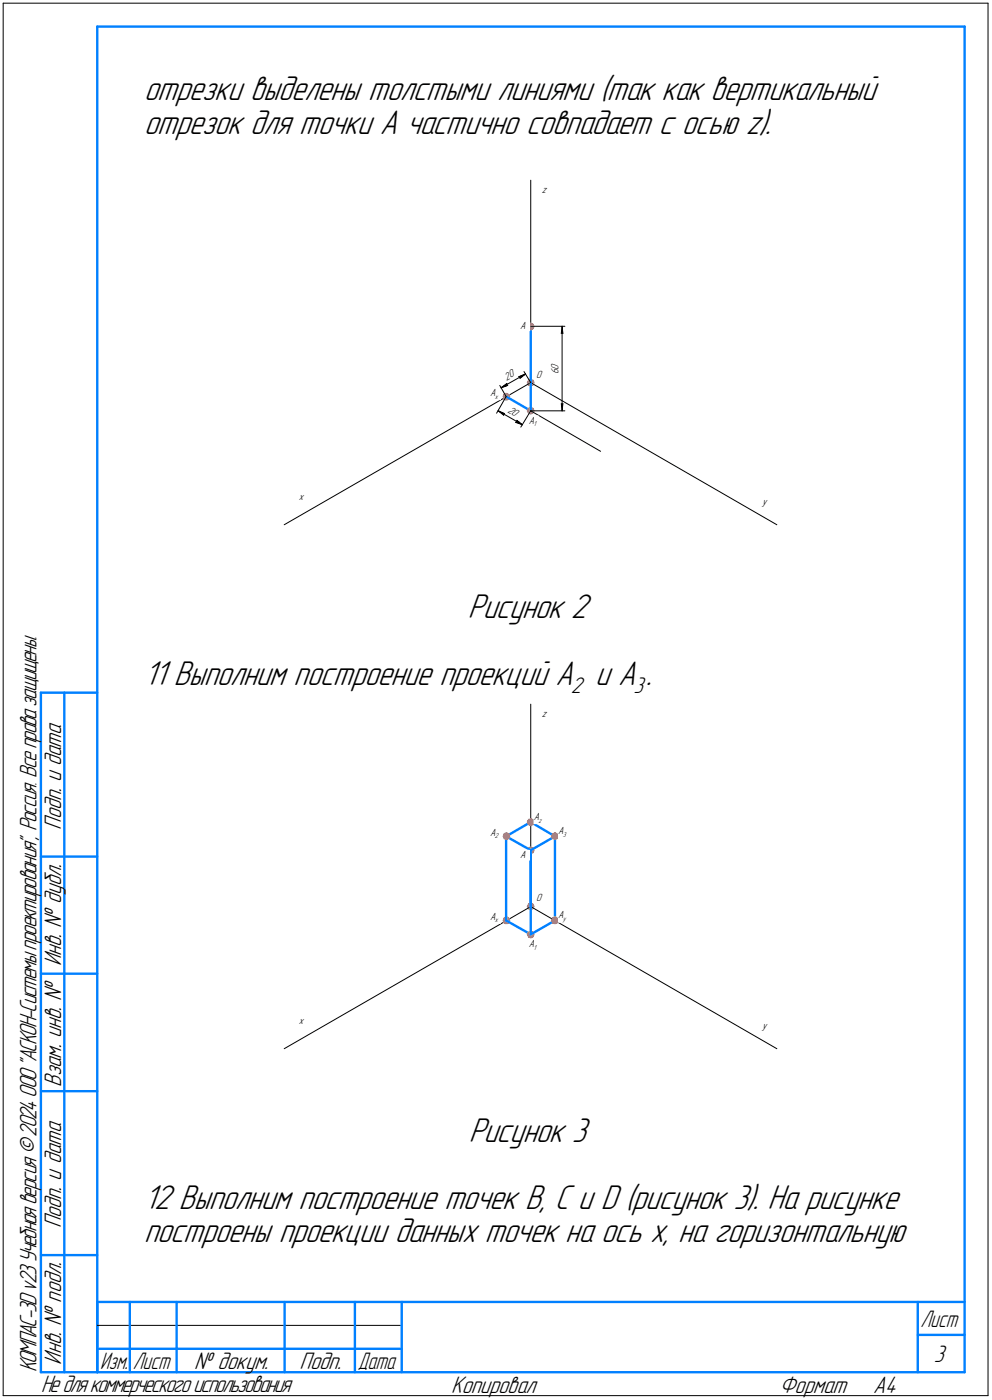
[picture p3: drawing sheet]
<svg xmlns="http://www.w3.org/2000/svg" width="212mm" height="299mm" viewBox="0 0 212 299" stroke-linecap="round" stroke-linejoin="round" font-family="sans-serif">
<g fill="none" stroke="#000" stroke-width=".21">
<path d="M.7 .7h210zM.7 .7v297zM210.7 .7v297zM113.2 38.4v43.2zM111.8 79.2l1.4 2.4zM113.2 69.6h7.3zM119.9 69.6l.2 1.5zM119.9 71l.2 .1zM119.9 71l-.2 .1zM119.9 69.6l-.2 1.5zM119.9 69.6v18zM106.3 87.6l1.3 .6z"/>
<path d="M106.3 87.6l1.1 1zM106.3 87.6l5.1 3zM106.6 82.2l1.3 2.4zM106.8 82.7l1.3-.9zM106.8 82.7l1.5-.5zM106.8 82.7l5.3-2.9zM107.4 88.3l.2-.1zM107.4 88.3v.3zM107.9 84.6l-2 3.5zM108 82l.3 .2zM108.1 81.8l-.1 .2zM110 90.1l1.4 .5z"/>
<path d="M110 90.1l.2-.2zM110.2 89.7v.2zM110.2 89.7l1.2 .9zM110.7 80.3l.2 .1zM110.7 80.3l1.4-.5zM110.9 80.7l1.2-.9zM110.9 80.4v.3zM113.2 81.6l52.5 30.3zM113.2 87.6l14.9 8.7zM113.2 87.6l-2.1 3.5zM113.2 87.6h7.3zM119.7 86.1l.2 1.5z"/>
<path d="M119.7 86.1l.2 .2zM119.9 86.3l.2-.2zM120.1 86.1l-.2 1.5zM60.6 111.9l52.6-30.3zM113.2 150.2v43.2zM113.2 193.4l52.5 30.3zM60.6 223.7l52.6-30.3zM.7 297.7h210zM20.7 282.7h65z"/>
</g>
<g fill="none" stroke="#0080ff" stroke-width=".51">
<path d="M20.7 5.7h185zM20.7 5.7v287zM205.7 5.7v287zM113.2 69.6v18zM107.9 84.6l5.3 3zM8.7 147.7v145zM8.7 147.7h12zM13.7 147.7v145zM107.9 178.4v17.9zM107.9 178.4l5.3 3zM107.9 178.4l5.3-3.1zM113.2 175.3l5.2 3.1z"/>
<path d="M118.4 178.4v17.9zM8.7 182.7h12zM107.9 196.3l5.3 3zM113.2 181.4v17.9zM113.2 199.3l5.2-3zM113.2 181.4v12zM113.2 181.4l5.2-3zM8.7 207.7h12zM8.7 232.7h12zM8.7 267.7h12zM20.7 277.7h185zM20.7 277.7v15z"/>
<path d="M27.7 277.7v15zM37.7 277.7v15zM60.7 277.7v15zM75.7 277.7v15zM85.7 277.7v15zM195.7 277.7v15zM8.7 292.7h12zM20.7 292.7h185zM20.7 287.7h7zM27.7 287.7h10zM37.7 287.7h23zM60.7 287.7h15z"/>
<path d="M75.7 287.7h10zM195.7 284.7h10z"/>
</g>
<g fill="#ff8080" stroke="#ff8080" stroke-width=".21">
<path d="M112.9 80.9h.6zM112.6 81h1.1zM112.6 81.1h1.2zM112.6 81.2h1.2zM112.5 81.3h1.4zM112.5 81.4h1.4zM112.4 81.4h1.6zM112.4 81.5h1.6zM112.4 81.6h1.6zM112.4 81.7h1.6zM112.4 81.8h1.6zM112.5 81.9h1.4zM112.5 82h1.4zM112.6 82h1.2zM112.6 82.1h1.2zM112.6 82.2h1.1zM112.9 82.3h.6z"/>
<path d="M107.8 83.9h.4zM107.6 84h.8zM107.4 84.1h1.1zM107.4 84.2h1.2zM107.4 84.2h1.2zM107.3 84.3h1.4zM107.3 84.4h1.4zM107.3 84.5h1.5zM107.2 84.6h1.6zM107.3 84.7h1.5zM107.3 84.8h1.5zM107.3 84.8h1.4zM107.4 84.9h1.3zM107.4 85h1.2zM107.4 85.1h1.2zM107.4 85.2h1.1zM107.6 85.3h.8zM107.8 85.3h.4z"/>
<path d="M113 86.9h.4zM112.9 87h.6zM112.6 87h1.1zM112.6 87.1h1.2zM112.6 87.2h1.2zM112.5 87.3h1.4zM112.5 87.4h1.4zM112.4 87.5h1.6zM112.4 87.5h1.6zM112.4 87.6h1.6zM112.4 87.7h1.6zM112.4 87.8h1.5zM112.5 87.9h1.4zM112.5 88h1.3zM112.6 88.1h1.2zM112.6 88.1h1.1zM112.9 88.2h.6zM113 88.3h.4z"/>
<path d="M113 68.9h.4zM112.9 69h.6zM112.6 69.1h1.1zM112.6 69.2h1.2zM112.5 69.3h1.3zM112.5 69.3h1.4zM112.4 69.4h1.5zM112.4 69.5h1.6zM112.4 69.6h1.6zM112.4 69.7h1.6zM112.4 69.8h1.6zM112.5 69.8h1.4zM112.5 69.9h1.4zM112.6 70h1.2zM112.6 70.1h1.2zM112.6 70.2h1.1zM112.9 70.3h.6zM113 70.4h.4z"/>
<path d="M113 192.6h.4zM112.9 192.7h.6zM112.6 192.8h1.1zM112.6 192.9h1.2zM112.6 193h1.2zM112.5 193h1.4zM112.5 193.1h1.4zM112.4 193.2h1.6zM112.4 193.3h1.6zM112.4 193.4h1.6zM112.4 193.5h1.6zM112.4 193.5h1.5zM112.5 193.6h1.4zM112.5 193.7h1.3zM112.6 193.8h1.2zM112.6 193.9h1.1zM112.9 194h.6zM113 194.1h.4z"/>
<path d="M107.8 195.6h.4zM107.6 195.7h.8zM107.4 195.7h1.1zM107.4 195.8h1.2zM107.4 195.9h1.2zM107.4 196h1.3zM107.4 196.1h1.3zM107.3 196.2h1.5zM107.3 196.3h1.5zM107.2 196.3h1.6zM107.3 196.4h1.5zM107.3 196.5h1.5zM107.4 196.6h1.3zM107.4 196.7h1.3zM107.4 196.8h1.2zM107.4 196.8h1.2zM107.4 196.9h1.1zM107.7 197h.6z"/>
<path d="M113 198.6h.4zM112.9 198.7h.6zM112.6 198.8h1.1zM112.6 198.9h1.2zM112.5 199h1.3zM112.5 199.1h1.4zM112.4 199.1h1.5zM112.4 199.2h1.6zM112.4 199.3h1.6zM112.4 199.4h1.6zM112.4 199.5h1.6zM112.5 199.6h1.4zM112.5 199.6h1.4zM112.6 199.7h1.2zM112.6 199.8h1.2zM112.6 199.9h1.1zM112.9 200h.6zM113 200.1h.4z"/>
<path d="M112.9 180.7h.6zM112.6 180.8h1.1zM112.6 180.8h1.2zM112.6 180.9h1.2zM112.5 181h1.4zM112.5 181.1h1.4zM112.4 181.2h1.6zM112.4 181.3h1.6zM112.4 181.4h1.6zM112.4 181.4h1.6zM112.4 181.5h1.6zM112.5 181.6h1.4zM112.5 181.7h1.4zM112.6 181.8h1.2zM112.6 181.9h1.2zM112.6 181.9h1.1zM112.9 182h.6z"/>
<path d="M112.9 174.7h.6zM112.6 174.8h1.1zM112.6 174.8h1.2zM112.6 174.9h1.2zM112.5 175h1.4zM112.5 175.1h1.4zM112.4 175.2h1.6zM112.4 175.3h1.6zM112.4 175.3h1.6zM112.4 175.4h1.6zM112.4 175.5h1.6zM112.5 175.6h1.4zM112.5 175.7h1.4zM112.6 175.8h1.2zM112.6 175.9h1.2zM112.6 175.9h1.1zM112.9 176h.6zM113 176.1h.4z"/>
<path d="M107.8 177.6h.4zM107.6 177.7h.8zM107.4 177.8h1.1zM107.4 177.9h1.2zM107.4 178h1.2zM107.4 178.1h1.3zM107.4 178.1h1.3zM107.3 178.2h1.5zM107.3 178.3h1.5zM107.2 178.4h1.6zM107.3 178.5h1.5zM107.3 178.6h1.4zM107.4 178.6h1.3zM107.4 178.7h1.2zM107.4 178.8h1.2zM107.4 178.9h1.1zM107.6 179h.8zM107.8 179.1h.4z"/>
<path d="M118.2 177.6h.3zM118 177.7h.7zM117.8 177.8h1.1zM117.8 177.9h1.2zM117.8 178h1.2zM117.7 178.1h1.3zM117.7 178.1h1.3zM117.6 178.2h1.5zM117.6 178.3h1.5zM117.5 178.4h1.6zM117.6 178.5h1.5zM117.6 178.6h1.4zM117.7 178.6h1.3zM117.7 178.7h1.3zM117.8 178.8h1.2zM117.8 178.9h1.1zM118 179h.7zM118.2 179.1h.3z"/>
<path d="M118.2 195.6h.3zM118 195.7h.7zM117.8 195.7h1.1zM117.8 195.8h1.2zM117.8 195.9h1.2zM117.7 196h1.3zM117.7 196.1h1.3zM117.6 196.2h1.5zM117.6 196.3h1.5zM117.5 196.3h1.6zM117.6 196.4h1.5zM117.6 196.5h1.5zM117.7 196.6h1.3zM117.7 196.7h1.3zM117.8 196.8h1.2zM117.8 196.8h1.2zM117.8 196.9h1.1zM118.1 197h.5z"/>
</g>
<g fill="#fff" stroke="#fff" stroke-width=".21">
<path d="M114.4 78.8h1.4zM114.4 78.9h1.4zM114.4 79h1.4zM114.4 79.1h1.4zM114.4 79.2h1.4zM114.4 79.2h1.4zM114.4 79.3h1.4zM114.4 79.4h1.4zM114.4 79.5h1.4zM114.4 79.6h1.4zM114.4 79.7h1.4zM114.4 79.8h1.4zM114.4 79.8h1.4zM114.4 79.9h1.4zM114.4 80h1.4zM114.4 80.1h1.4zM114.4 80.2h1.4zM114.4 80.3h1.4zM114.4 80.3h1.4zM114.4 80.4h1.4zM114.4 80.5h1.4zM114.4 80.6h1.4zM114.4 80.7h1.4zM114.4 80.8h1.4zM114.4 80.9h1.4zM114.4 80.9h1.4z"/>
<path d="M63.7 104.9h1.4zM63.7 105h1.4zM63.7 105.1h1.4zM63.7 105.2h1.4zM63.7 105.2h1.4zM63.7 105.3h1.4zM63.7 105.4h1.4zM63.7 105.5h1.4zM63.7 105.6h1.4zM63.7 105.7h1.4zM63.7 105.7h1.4zM63.7 105.8h1.4zM63.7 105.9h1.4zM63.7 106h1.4zM63.7 106.1h1.4zM63.7 106.2h1.4zM63.7 106.3h1.4zM63.7 106.3h1.4zM63.7 106.4h1.4zM63.7 106.5h1.4zM63.7 106.6h1.4zM63.7 106.7h1.4zM63.7 106.8h1.4zM63.7 106.8h1.4zM63.7 106.9h1.4zM63.7 107h1.4z"/>
<path d="M115.6 39.5h1.3zM115.6 39.5h1.3zM115.6 39.6h1.3zM115.6 39.7h1.3zM115.6 39.8h1.3zM115.6 39.9h1.3zM115.6 40h1.3zM115.6 40h1.3zM115.6 40.1h1.3zM115.6 40.2h1.3zM115.6 40.3h1.3zM115.6 40.4h1.3zM115.6 40.5h1.3zM115.6 40.6h1.3zM115.6 40.6h1.3zM115.6 40.7h1.3zM115.6 40.8h1.3zM115.6 40.9h1.3zM115.6 41h1.3zM115.6 41.1h1.3zM115.6 41.1h1.3zM115.6 41.2h1.3zM115.6 41.3h1.3zM115.6 41.4h1.3zM115.6 41.5h1.3z"/>
<path d="M162.6 106.2h1.8zM162.6 106.3h1.8zM162.6 106.3h1.8zM162.6 106.4h1.8zM162.6 106.5h1.8zM162.6 106.6h1.8zM162.6 106.7h1.8zM162.6 106.8h1.8zM162.6 106.8h1.8zM162.6 106.9h1.8zM162.6 107h1.8zM162.6 107.1h1.8zM162.6 107.2h1.8zM162.6 107.3h1.8zM162.6 107.4h1.8zM162.6 107.4h1.8zM162.6 107.5h1.8zM162.6 107.6h1.8zM162.6 107.7h1.8zM162.6 107.8h1.8zM162.6 107.9h1.8zM162.6 107.9h1.8zM162.6 108h1.8zM162.6 108.1h1.8zM162.6 108.2h1.8z"/>
<path d="M104.6 82.8h2.2zM104.6 82.9h2.2zM104.6 83h2.2zM104.6 83.1h2.2zM104.6 83.1h2.2zM104.6 83.2h2.2zM104.6 83.3h2.2zM104.6 83.4h2.2zM104.6 83.5h2.2zM104.6 83.6h2.2zM104.6 83.7h2.2zM104.6 83.7h2.2zM104.6 83.8h2.2zM104.6 83.9h2.2zM104.6 84h2.2zM104.6 84.1h2.2zM104.6 84.2h2.2zM104.6 84.2h2.2zM104.6 84.3h2.2zM104.6 84.4h2.2zM104.6 84.5h2.2zM104.6 84.6h2.2zM104.6 84.7h2.2zM104.6 84.8h2.2zM104.6 84.8h2.2zM104.6 84.9h2.2zM104.6 85h2.2zM104.6 85.1h2.2zM104.6 85.2h2.2zM104.6 85.3h2.2z"/>
<path d="M112.8 88.7h2.1zM112.8 88.8h2.1zM112.8 88.9h2.1zM112.8 89h2.1zM112.8 89.1h2.1zM112.8 89.2h2.1zM112.8 89.2h2.1zM112.8 89.3h2.1zM112.8 89.4h2.1zM112.8 89.5h2.1zM112.8 89.6h2.1zM112.8 89.7h2.1zM112.8 89.7h2.1zM112.8 89.8h2.1zM112.8 89.9h2.1zM112.8 90h2.1zM112.8 90.1h2.1zM112.8 90.2h2.1zM112.8 90.3h2.1zM112.8 90.3h2.1zM112.8 90.4h2.1zM112.8 90.5h2.1zM112.8 90.6h2.1zM112.8 90.7h2.1zM112.8 90.8h2.1zM112.8 90.8h2.1zM112.8 90.9h2.1zM112.8 91h2.1zM112.8 91.1h2.1z"/>
<path d="M110.9 68.5h2zM110.9 68.6h2zM110.9 68.7h2zM110.9 68.7h2zM110.9 68.8h2zM110.9 68.9h2zM110.9 69h2zM110.9 69.1h2zM110.9 69.2h2zM110.9 69.3h2zM110.9 69.3h2zM110.9 69.4h2zM110.9 69.5h2zM110.9 69.6h2zM110.9 69.7h2zM110.9 69.8h2zM110.9 69.8h2zM110.9 69.9h2zM110.9 70h2zM110.9 70.1h2zM110.9 70.2h2zM110.9 70.3h2zM110.9 70.4h2zM110.9 70.4h2zM110.9 70.5h2z"/>
<path d="M109 86.4h.1zM108.9 86.5h.4zM108.9 86.6h.5zM108.8 86.7h.8zM108.8 86.8h.9zM108.7 86.9h1.1zM108.7 87h1.3zM108.6 87h1.6zM108.6 87.1h1.6zM108.5 87.2h1.9zM108.5 87.3h2.1zM108.5 87.4h2.2zM108.4 87.5h2.4zM108.4 87.5h2.6zM108.3 87.6h2.8zM108.3 87.7h2.8zM108.2 87.8h2.8zM108.2 87.9h2.8zM108.1 88h2.8zM108.1 88.1h2.8zM108 88.1h2.8zM107.9 88.2h2.9zM108.1 88.3h2.6zM108.3 88.4h2.4zM108.4 88.5h2.3zM108.5 88.6h2.1zM108.7 88.6h1.9zM108.8 88.7h1.7zM109 88.8h1.5zM109.1 88.9h1.3zM109.2 89h1.2zM109.4 89.1h.9zM109.6 89.2h.7zM109.6 89.2h.6zM109.8 89.3h.4zM110 89.4h.2z"/>
<path d="M106.3 87.7h.5zM106.4 87.8h.6zM106.5 87.9h.8zM106.6 88h.8zM106.6 88.1h1.1zM106.8 88.1h1.1zM106.8 88.2h1.1zM106.9 88.3h.9zM107 88.4h.8zM107.2 88.5h.5zM107.3 88.6h.3zM107.4 88.6h.1z"/>
<path d="M110.2 89.6h.1zM110.1 89.7h.3zM110.1 89.7h.5zM110 89.8h.7zM110 89.9h.7zM109.9 90h1zM109.8 90.1h1.2zM110.1 90.2h1zM110.2 90.3h1zM110.5 90.3h.8zM110.7 90.4h.6zM110.8 90.5h.6z"/>
<path d="M109.2 78.6h.2zM109.1 78.7h.4zM108.9 78.7h.6zM108.8 78.8h.8zM108.6 78.9h1zM108.5 79h1.1zM108.4 79.1h1.3zM108.2 79.2h1.5zM108 79.2h1.8zM107.9 79.3h1.9zM107.8 79.4h2.1zM107.6 79.5h2.4zM107.5 79.6h2.5zM107.4 79.7h2.7zM107.2 79.8h2.9zM107.3 79.8h2.9zM107.4 79.9h2.8zM107.4 80h2.8zM107.4 80.1h2.9zM107.4 80.2h2.9zM107.5 80.3h2.9zM107.6 80.3h2.8zM107.6 80.4h2.7zM107.7 80.5h2.5zM107.7 80.6h2.3zM107.8 80.7h2.1zM107.9 80.8h1.8zM107.9 80.9h1.7zM107.9 80.9h1.6zM107.9 81h1.4zM108 81.1h1.1zM108.1 81.2h1zM108.1 81.3h.8zM108.2 81.4h.5zM108.2 81.4h.4zM108.3 81.5h.2z"/>
<path d="M108 81.7h.2zM107.9 81.8h.3zM107.9 81.9h.4zM107.7 82h.6zM107.6 82h.8zM107.5 82.1h1zM107.4 82.2h1.1zM107.3 82.3h1zM107.2 82.4h.9zM107.1 82.5h.8zM107 82.5h.7zM106.9 82.6h.5z"/>
<path d="M111.5 79.8h.6zM111.3 79.9h.7zM111.2 80h.7zM110.9 80.1h.9zM110.7 80.2h1.1zM110.5 80.3h1.2zM110.6 80.3h1zM110.6 80.4h.8zM110.7 80.5h.6zM110.7 80.6h.6zM110.7 80.7h.4zM110.8 80.8h.2z"/>
<path d="M117.4 77.4h2.1zM117.4 77.5h2.1zM117.4 77.6h2.1zM117.4 77.6h2.1zM117.4 77.7h2.1zM117.4 77.8h2.1zM117.4 77.9h2.1zM117.4 78h2.1zM117.4 78.1h2.1zM117.4 78.1h2.1zM117.4 78.2h2.1zM117.4 78.3h2.1zM117.4 78.4h2.1zM117.4 78.5h2.1zM117.4 78.6h2.1zM117.4 78.7h2.1zM117.4 78.7h2.1zM117.4 78.8h2.1zM117.4 78.9h2.1zM117.4 79h2.1zM117.4 79.1h2.1zM117.4 79.2h2.1zM117.4 79.2h2.1zM117.4 79.3h2.1zM117.4 79.4h2.1zM117.4 79.5h2.1zM117.4 79.6h2.1zM117.4 79.7h2.1zM117.4 79.8h2.1z"/>
<path d="M119.8 69.8h.3zM119.8 69.9h.3zM119.7 70h.4zM119.7 70.1h.4zM119.6 70.2h.5zM119.6 70.3h.6zM119.6 70.4h.6zM119.6 70.4h.6zM119.6 70.5h.6zM119.6 70.6h.6zM119.6 70.7h.6zM119.6 70.8h.6zM119.6 70.9h.6zM119.6 71h.6zM119.6 71h.6zM119.6 71.1h.6zM119.6 71.2h.6z"/>
<path d="M119.5 85.9h.7zM119.6 86h.6zM119.6 86.1h.6zM119.6 86.2h.6zM119.6 86.3h.6zM119.6 86.4h.6zM119.6 86.4h.6zM119.6 86.5h.6zM119.6 86.6h.6zM119.6 86.7h.6zM119.6 86.8h.6zM119.6 86.9h.6zM119.6 87h.6zM119.6 87h.5zM119.7 87.1h.4zM119.7 87.2h.4zM119.8 87.3h.3zM119.8 87.4h.3z"/>
<path d="M114.4 190.6h1.4zM114.4 190.7h1.4zM114.4 190.8h1.4zM114.4 190.8h1.4zM114.4 190.9h1.4zM114.4 191h1.4zM114.4 191.1h1.4zM114.4 191.2h1.4zM114.4 191.3h1.4zM114.4 191.3h1.4zM114.4 191.4h1.4zM114.4 191.5h1.4zM114.4 191.6h1.4zM114.4 191.7h1.4zM114.4 191.8h1.4zM114.4 191.9h1.4zM114.4 191.9h1.4zM114.4 192h1.4zM114.4 192.1h1.4zM114.4 192.2h1.4zM114.4 192.3h1.4zM114.4 192.4h1.4zM114.4 192.4h1.4zM114.4 192.5h1.4zM114.4 192.6h1.4z"/>
<path d="M63.8 216.7h1.3zM63.8 216.7h1.3zM63.8 216.8h1.3zM63.8 216.9h1.3zM63.8 217h1.3zM63.8 217.1h1.3zM63.8 217.2h1.3zM63.8 217.3h1.3zM63.8 217.3h1.3zM63.8 217.4h1.3zM63.8 217.5h1.3zM63.8 217.6h1.3zM63.8 217.7h1.3zM63.8 217.8h1.3zM63.8 217.8h1.3zM63.8 217.9h1.3zM63.8 218h1.3zM63.8 218.1h1.3zM63.8 218.2h1.3zM63.8 218.3h1.3zM63.8 218.4h1.3zM63.8 218.4h1.3zM63.8 218.5h1.3zM63.8 218.6h1.3zM63.8 218.7h1.3z"/>
<path d="M115.6 151.1h1.3zM115.6 151.2h1.3zM115.6 151.3h1.3zM115.6 151.4h1.3zM115.6 151.5h1.3zM115.6 151.6h1.3zM115.6 151.6h1.3zM115.6 151.7h1.3zM115.6 151.8h1.3zM115.6 151.9h1.3zM115.6 152h1.3zM115.6 152.1h1.3zM115.6 152.1h1.3zM115.6 152.2h1.3zM115.6 152.3h1.3zM115.6 152.4h1.3zM115.6 152.5h1.3zM115.6 152.6h1.3zM115.6 152.7h1.3zM115.6 152.7h1.3zM115.6 152.8h1.3zM115.6 152.9h1.3zM115.6 153h1.3zM115.6 153.1h1.3zM115.6 153.2h1.3zM115.6 153.2h1.3z"/>
<path d="M162.6 217.8h1.7zM162.6 217.9h1.7zM162.6 218h1.7zM162.6 218.1h1.7zM162.6 218.2h1.7zM162.6 218.3h1.7zM162.6 218.4h1.7zM162.6 218.4h1.7zM162.6 218.5h1.7zM162.6 218.6h1.7zM162.6 218.7h1.7zM162.6 218.8h1.7zM162.6 218.9h1.7zM162.6 218.9h1.7zM162.6 219h1.7zM162.6 219.1h1.7zM162.6 219.2h1.7zM162.6 219.3h1.7zM162.6 219.4h1.7zM162.6 219.5h1.7zM162.6 219.5h1.7zM162.6 219.6h1.7zM162.6 219.7h1.7zM162.6 219.8h1.7zM162.6 219.9h1.7zM162.6 220h1.7z"/>
<path d="M104.6 194.5h2.2zM104.6 194.6h2.2zM104.6 194.6h2.2zM104.6 194.7h2.2zM104.6 194.8h2.2zM104.6 194.9h2.2zM104.6 195h2.2zM104.6 195.1h2.2zM104.6 195.2h2.2zM104.6 195.2h2.2zM104.6 195.3h2.2zM104.6 195.4h2.2zM104.6 195.5h2.2zM104.6 195.6h2.2zM104.6 195.7h2.2zM104.6 195.7h2.2zM104.6 195.8h2.2zM104.6 195.9h2.2zM104.6 196h2.2zM104.6 196.1h2.2zM104.6 196.2h2.2zM104.6 196.3h2.2zM104.6 196.3h2.2zM104.6 196.4h2.2zM104.6 196.5h2.2zM104.6 196.6h2.2zM104.6 196.7h2.2zM104.6 196.8h2.2zM104.6 196.8h2.2zM104.6 196.9h2.2z"/>
<path d="M112.8 200.4h2.1zM112.8 200.5h2.1zM112.8 200.6h2.1zM112.8 200.7h2.1zM112.8 200.7h2.1zM112.8 200.8h2.1zM112.8 200.9h2.1zM112.8 201h2.1zM112.8 201.1h2.1zM112.8 201.2h2.1zM112.8 201.3h2.1zM112.8 201.3h2.1zM112.8 201.4h2.1zM112.8 201.5h2.1zM112.8 201.6h2.1zM112.8 201.7h2.1zM112.8 201.8h2.1zM112.8 201.8h2.1zM112.8 201.9h2.1zM112.8 202h2.1zM112.8 202.1h2.1zM112.8 202.2h2.1zM112.8 202.3h2.1zM112.8 202.4h2.1zM112.8 202.4h2.1zM112.8 202.5h2.1zM112.8 202.6h2.1zM112.8 202.7h2.1zM112.8 202.8h2.1zM112.8 202.9h2.1z"/>
<path d="M110.9 181.4h2zM110.9 181.4h2zM110.9 181.5h2zM110.9 181.6h2zM110.9 181.7h2zM110.9 181.8h2zM110.9 181.9h2zM110.9 181.9h2zM110.9 182h2zM110.9 182.1h2zM110.9 182.2h2zM110.9 182.3h2zM110.9 182.4h2zM110.9 182.5h2zM110.9 182.5h2zM110.9 182.6h2zM110.9 182.7h2zM110.9 182.8h2zM110.9 182.9h2zM110.9 183h2zM110.9 183h2zM110.9 183.1h2zM110.9 183.2h2zM110.9 183.3h2zM110.9 183.4h2zM110.9 183.5h2z"/>
<path d="M119 194.2h2.2zM119 194.3h2.2zM119 194.4h2.2zM119 194.5h2.2zM119 194.6h2.2zM119 194.6h2.2zM119 194.7h2.2zM119 194.8h2.2zM119 194.9h2.2zM119 195h2.2zM119 195.1h2.2zM119 195.2h2.2zM119 195.2h2.2zM119 195.3h2.2zM119 195.4h2.2zM119 195.5h2.2zM119 195.6h2.2zM119 195.7h2.2zM119 195.7h2.2zM119 195.8h2.2zM119 195.9h2.2zM119 196h2.2zM119 196.1h2.2zM119 196.2h2.2zM119 196.3h2.2zM119 196.3h2.2zM119 196.4h2.2zM119 196.5h2.2zM119 196.6h2.2zM119 196.7h2.2z"/>
<path d="M113.9 173.2h2.2zM113.9 173.3h2.2zM113.9 173.4h2.2zM113.9 173.5h2.2zM113.9 173.6h2.2zM113.9 173.7h2.2zM113.9 173.7h2.2zM113.9 173.8h2.2zM113.9 173.9h2.2zM113.9 174h2.2zM113.9 174.1h2.2zM113.9 174.2h2.2zM113.9 174.2h2.2zM113.9 174.3h2.2zM113.9 174.4h2.2zM113.9 174.5h2.2zM113.9 174.6h2.2zM113.9 174.7h2.2zM113.9 174.8h2.2zM113.9 174.8h2.2zM113.9 174.9h2.2zM113.9 175h2.2zM113.9 175.1h2.2zM113.9 175.2h2.2zM113.9 175.3h2.2zM113.9 175.3h2.2zM113.9 175.4h2.2zM113.9 175.5h2.2zM113.9 175.6h2.2zM113.9 175.7h2.2z"/>
<path d="M104.6 176.5h2.2zM104.6 176.6h2.2zM104.6 176.7h2.2zM104.6 176.8h2.2zM104.6 176.9h2.2zM104.6 177h2.2zM104.6 177h2.2zM104.6 177.1h2.2zM104.6 177.2h2.2zM104.6 177.3h2.2zM104.6 177.4h2.2zM104.6 177.5h2.2zM104.6 177.5h2.2zM104.6 177.6h2.2zM104.6 177.7h2.2zM104.6 177.8h2.2zM104.6 177.9h2.2zM104.6 178h2.2zM104.6 178.1h2.2zM104.6 178.1h2.2zM104.6 178.2h2.2zM104.6 178.3h2.2zM104.6 178.4h2.2zM104.6 178.5h2.2zM104.6 178.6h2.2zM104.6 178.6h2.2zM104.6 178.7h2.2zM104.6 178.8h2.2zM104.6 178.9h2.2zM104.6 179h2.2z"/>
<path d="M119 176.3h2.2zM119 176.4h2.2zM119 176.4h2.2zM119 176.5h2.2zM119 176.6h2.2zM119 176.7h2.2zM119 176.8h2.2zM119 176.9h2.2zM119 177h2.2zM119 177h2.2zM119 177.1h2.2zM119 177.2h2.2zM119 177.3h2.2zM119 177.4h2.2zM119 177.5h2.2zM119 177.5h2.2zM119 177.6h2.2zM119 177.7h2.2zM119 177.8h2.2zM119 177.9h2.2zM119 178h2.2zM119 178.1h2.2zM119 178.1h2.2zM119 178.2h2.2zM119 178.3h2.2zM119 178.4h2.2zM119 178.5h2.2zM119 178.6h2.2zM119 178.6h2.2z"/>
</g>
<g fill="#000" stroke="#000" stroke-width=".21">
<path d="M111.7 80h.1zM111.5 80.1h.2zM111.4 80.2h.2zM111.3 80.3h.2zM111.1 80.3h.3zM110.9 80.4h.4zM110.9 80.5h.3zM110.9 80.6h.2z"/>
<path d="M111.5 80h.2zM111.3 80.1h.2zM111.1 80.2h.3zM110.9 80.3h.4zM110.7 80.3h.4z"/>
<path d="M119.9 70.4h.2zM119.9 70.5h.2zM119.9 70.6h.2zM119.9 70.7h.2zM119.9 70.8h.2zM119.9 70.9h.2zM119.9 71h.2z"/>
<path d="M106.7 87.9h.1zM106.8 88h.3zM107 88.1h.3zM107.1 88.1h.3zM107.3 88.2h.3z"/>
<path d="M106.8 88.1h.2zM106.9 88.1h.2zM107 88.2h.3zM107.2 88.3h.2zM107.3 88.4h.1z"/>
<path d="M107.9 82.1h.3zM107.8 82.2h.5zM107.6 82.3h.5zM107.4 82.4h.5zM107.4 82.5h.2zM107.2 82.5h.2z"/>
<path d="M107.9 82h.2zM107.8 82h.2zM107.7 82.1h.2zM107.6 82.2h.2zM107.4 82.3h.2z"/>
<path d="M110.2 90h.2zM110 90.1h.6zM110.2 90.2h.5zM110.5 90.3h.3zM110.7 90.3h.3zM111 90.4h.2z"/>
<path d="M110.2 89.7h.2zM110.2 89.8h.3zM110.2 89.9h.4zM110.4 90h.3zM110.6 90.1h.2zM110.7 90.2h.2zM110.8 90.3h.2zM111 90.3h.2z"/>
<path d="M119.9 86.3h.2zM119.9 86.4h.2zM119.9 86.4h.2zM119.9 86.5h.2zM119.9 86.6h.2zM119.9 86.7h.2zM119.9 86.8h.2z"/>
</g>
<g font-size="7.8">
<text x="30.7" y="21.4">отрезки выделены толстыми линиями (так как вертикальный</text>
<text x="30.7" y="28.5">отрезок для точки А частично совпадает с осью z).</text>
<text x="99.8" y="131.9">Рисунок 2</text>
<text x="30.7" y="146.1">11 Выполним построение проекций A и A .</text>
<text x="100" y="243.6">Рисунок 3</text>
<text x="30.7" y="257.9">12 Выполним построение точек B, C и D (рисунок 3). На рисунке</text>
<text x="30.7" y="265">построены проекции данных точек на ось x, на горизонтальную</text>
</g>
<g font-size="5.4">
<text x="13" y="177" transform="rotate(-90 13 177)">Подп. и дата</text>
<text x="13" y="206.1" transform="rotate(-90 13 206.1)">Инв. № дубл.</text>
<text x="13" y="231.8" transform="rotate(-90 13 231.8)">Взам. инв. №</text>
<text x="13" y="262" transform="rotate(-90 13 262)">Подп. и дата</text>
<text x="7.7" y="292.8" transform="rotate(-90 7.7 292.8)">КОМПАС-3Dv23Учебнаяверсия©2024ООО&quot;АСКОН-Системыпроектирования&quot;, Россия. Всеправазащищены.</text>
<text x="13" y="291.1" transform="rotate(-90 13 291.1)">Инв. № подл.</text>
<text x="41.4" y="292">№ докум.</text>
<text x="63.9" y="292">Подп.</text>
<text x="199.1" y="290.5">3</text>
<text x="8.8" y="297">Недлякоммерческогоиспользования</text>
<text x="96.3" y="297">Копировал</text>
<text x="166.2" y="297">Формат</text>
<text x="186.3" y="297">A4</text>
</g>
<g font-size="5.3">
<text x="196.4" y="283">Лист</text>
<text x="21.4" y="292">Изм.</text>
<text x="28.4" y="292">Лист</text>
<text x="76.4" y="292">Дата</text>
</g>
<g font-size="5.1">
<text x="121.7" y="147.9">2</text>
<text x="135.1" y="147.9">3</text>
</g>
<g font-size="2.4">
<text x="115.6" y="41.1">z</text>
<text x="110.9" y="70.2">A</text>
<text x="108" y="81.2" transform="rotate(-30 108 81.2)">20</text>
<text x="114.4" y="80.5">О</text>
<text x="119.1" y="79.8" transform="rotate(-90 119.1 79.8)">6</text>
<text x="119.1" y="78.9" transform="rotate(-90 119.1 78.9)">0</text>
<text x="104.6" y="84.5">A</text>
<text x="108.1" y="87.9" transform="rotate(30 108.1 87.9)">20</text>
<text x="112.8" y="90.4">A</text>
<text x="63.7" y="106.6">x</text>
<text x="162.6" y="107.8">y</text>
<text x="115.6" y="152.8">z</text>
<text x="104.6" y="178.2">A</text>
<text x="113.9" y="174.9">A</text>
<text x="119.1" y="177.9">A</text>
<text x="110.9" y="183.1">A</text>
<text x="104.6" y="196.2">A</text>
<text x="114.4" y="192.3">О</text>
<text x="119.1" y="195.9">A</text>
<text x="112.8" y="202.1">A</text>
<text x="63.7" y="218.3">x</text>
<text x="162.6" y="219.5">y</text>
</g>
<g font-size="1.6">
<text x="105.5" y="85">x</text>
<text x="113.8" y="90.9">1</text>
<text x="105.5" y="178.7">2</text>
<text x="114.9" y="175.4">z</text>
<text x="120.1" y="178.4">3</text>
<text x="105.5" y="196.7">x</text>
<text x="120.1" y="196.4">y</text>
<text x="113.8" y="202.6">1</text>
</g>
</svg>
